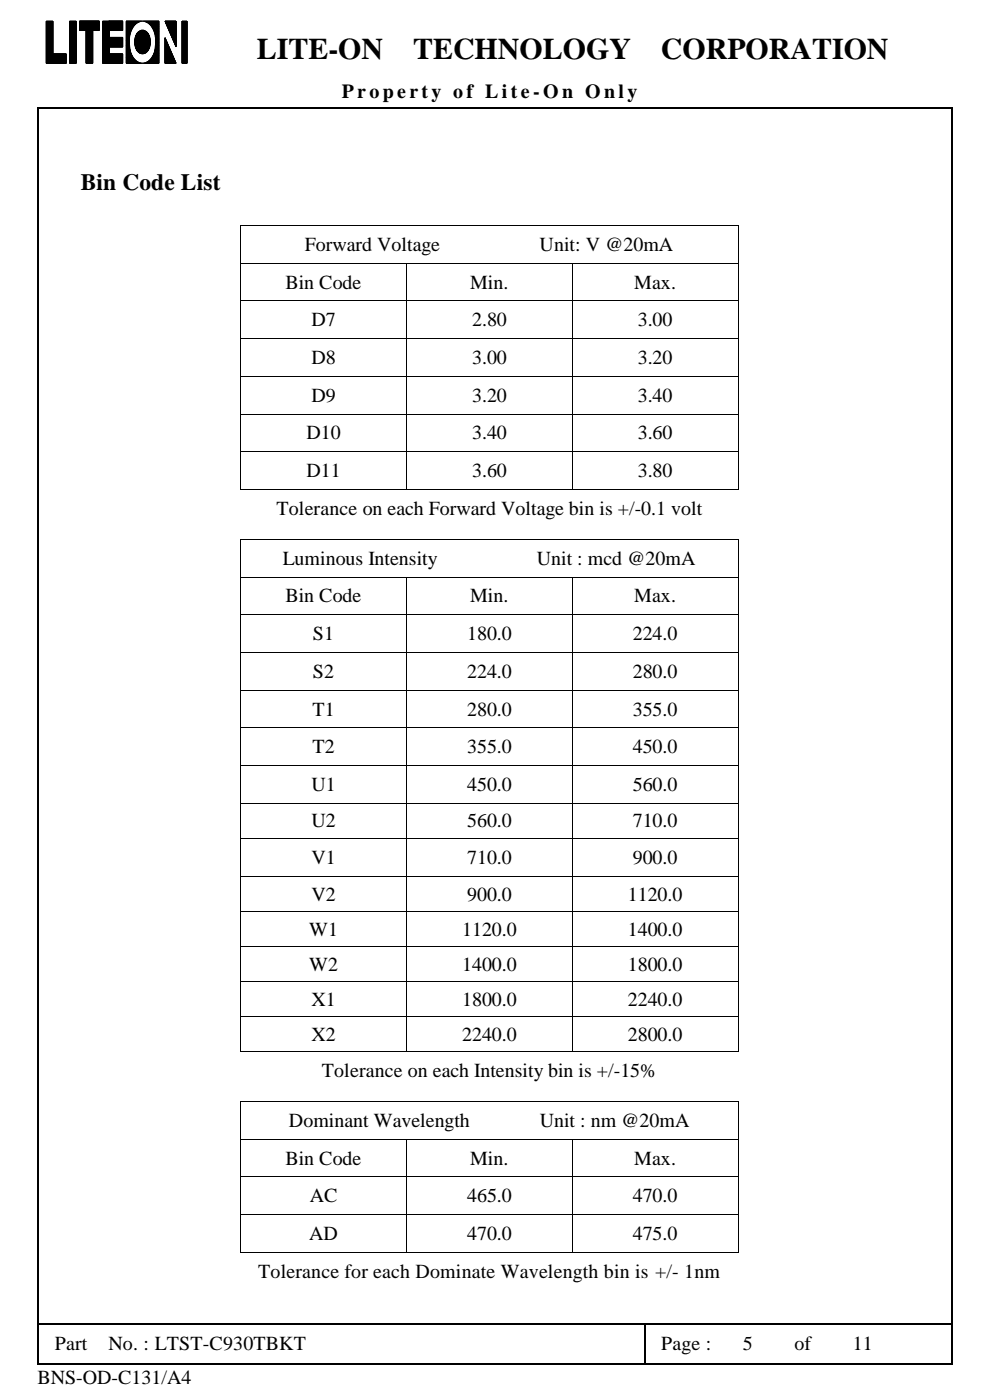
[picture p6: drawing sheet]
<svg xmlns="http://www.w3.org/2000/svg" width="210mm" height="297mm" viewBox="0 0 210 297" stroke-linecap="round" stroke-linejoin="round" font-family="sans-serif">
<path d="M9.4 4.1h30.8v10.2h-30.8z" fill-rule="evenodd" fill="#fff" stroke="#fff" stroke-width=".21"/>
<g fill="none" stroke="#000" stroke-width=".21">
<path d="M9.8 4.5v8.9M9.9 4.5v8.9M10 4.5v8.9M10.1 4.5v8.9M10.2 4.5v8.9M10.3 4.5v8.9M10.4 4.5v8.9M10.5 4.5v8.9M10.6 4.5v8.9M10.7 4.5v8.9M10.8 4.5v8.9M10.9 4.5v8.9"/>
<path d="M11 4.5v8.9M11.1 4.5v8.9M11.2 11.4h2.9v2h-4.3v-8.9h1.4v8.9M11.2 11.5h2.9M11.2 11.6h2.9M11.2 11.7h2.9M11.2 11.8h2.9M11.2 11.9h2.9M11.2 12h2.9M11.2 12.1h2.9M11.2 12.2h2.9M11.2 12.3h2.9"/>
<path d="M11.2 12.4h2.9M11.2 12.5h2.9M11.2 12.6h2.9M11.2 12.7h2.9M11.2 12.8h2.9M11.2 12.9h2.9M11.2 13h2.9M11.2 13.1h2.9M11.2 13.2h2.9M11.2 13.3h2.9M11.2 13.4h2.9M11.2 4.5v8.9"/>
<path d="M14.8 4.5h1.4v8.9h-1.4zM14.8 4.5v8.9M14.9 4.5v8.9M15 4.5v8.9M15.1 4.5v8.9M15.2 4.5v8.9M15.3 4.5v8.9M15.4 4.5v8.9M15.5 4.5v8.9M15.6 4.5v8.9M15.7 4.5v8.9M15.8 4.5v8.9"/>
<path d="M15.9 4.5v8.9M16 4.5v8.9M16.1 4.5v8.9M16.9 4.5h4.2v2h-4.2zM16.9 4.6h4.2M16.9 4.7h4.2M16.9 4.8h4.2M16.9 4.9h4.2M16.9 5h4.2M16.9 5.1h4.2M16.9 5.2h4.2M16.9 5.3h4.2"/>
<path d="M16.9 5.4h4.2M16.9 5.5h4.2M16.9 5.6h4.2M16.9 5.7h4.2M16.9 5.8h4.2M16.9 5.9h4.2M16.9 6h4.2M16.9 6.1h4.2M16.9 6.2h4.2M16.9 6.3h4.2M16.9 6.4h4.2M18.3 6.3v7.1h1.4v-7.1"/>
<path d="M18.3 6.3v7.1M18.4 6.3v7.1M18.5 6.3v7.1M18.6 6.3v7.1M18.7 6.3v7.1M18.8 6.3v7.1M18.9 6.3v7.1M19 6.3v7.1M19.1 6.3v7.1M19.2 6.3v7.1M19.3 6.3v7.1M19.4 6.3v7.1"/>
<path d="M19.5 6.3v7.1M19.6 6.3v7.1M21.8 4.5v8.9M21.9 4.5v8.9M22 4.5v8.9M22.1 4.5v8.9M22.2 4.5v8.9M22.3 4.5v8.9M22.4 4.5v8.9M22.5 4.5v8.9M22.6 4.5v8.9M22.7 4.5v8.9"/>
<path d="M22.8 4.5v8.9M22.9 4.5v8.9M23 4.5v8.9M23.1 6.5h2.9v-2h-4.2v8.9h4.2v-2h-2.9M23.1 11.5h2.9M23.1 11.6h2.9M23.1 11.7h2.9M23.1 11.8h2.9M23.1 11.9h2.9M23.1 12h2.9M23.1 12.1h2.9M23.1 12.2h2.9"/>
<path d="M23.1 12.3h2.9M23.1 12.4h2.9M23.1 12.5h2.9M23.1 12.6h2.9M23.1 12.7h2.9M23.1 12.8h2.9M23.1 12.9h2.9M23.1 13h2.9M23.1 13.1h2.9M23.1 13.2h2.9M23.1 13.3h2.9M23.1 13.4h2.9"/>
<path d="M23.1 4.6h2.9M23.1 4.7h2.9M23.1 4.8h2.9M23.1 4.9h2.9M23.1 5h2.9M23.1 5.1h2.9M23.1 5.2h2.9M23.1 5.3h2.9M23.1 5.4h2.9M23.1 5.5h2.9M23.1 5.6h2.9M23.1 5.7h2.9"/>
<path d="M23.1 5.8h2.9M23.1 5.9h2.9M23.1 6h2.9M23.1 6.1h2.9M23.1 6.2h2.9M23.1 6.3h2.9M23.1 6.4h2.9M23.1 4.5v8.9M23.1 8h2.9v2h-2.9M23.1 8h2.9M23.1 8.1h2.9M23.1 8.2h2.9"/>
<path d="M23.1 8.3h2.9M23.1 8.4h2.9M23.1 8.5h2.9M23.1 8.6h2.9M23.1 8.7h2.9M23.1 8.8h2.9M23.1 8.9h2.9M23.1 9h2.9M23.1 9.1h2.9M23.1 9.2h2.9M23.1 9.3h2.9M23.1 9.4h2.9"/>
<path d="M23.1 9.5h2.9M23.1 9.6h2.9M23.1 9.7h2.9M23.1 9.8h2.9M23.1 9.9h2.9M23.2 4.5v8.9M26.8 4.5h6.9v8.9h-6.9zM26.8 11.4h1.1h-1.1M26.8 11.5h1.1M26.8 11.6h1.1M26.8 11.7h1.2M26.8 11.8h1.2"/>
<path d="M26.8 11.8h1.3M26.8 11.9h1.3M26.8 12h1.3M26.8 12h1.4M26.8 12.1h1.4M26.8 12.1l1.4 .1M26.8 12.2h1.5M26.8 12.2l1.5 .1M26.8 12.3h1.5M26.8 12.3h1.6M26.8 12.4h1.6M26.8 12.5h1.7"/>
<path d="M26.8 12.6h1.7M26.8 12.6h1.8M26.8 12.7h1.8M26.8 12.7h1.9M26.8 12.8h2M26.8 12.8l2 .1M26.8 12.9h2.1M26.8 13h2.2M26.8 13l2.3 .1M26.8 13.1h2.3M26.8 13.1l2.5 .1M26.8 13.2h2.6"/>
<path d="M26.8 13.3h2.7M26.8 13.3h2.8M26.8 13.4h3M26.8 4.6h2.9M26.8 4.7h2.5M26.8 5h2.1M26.8 5.1h2M26.8 5.3h1.8M26.8 5.4h1.6M26.8 5.8h1.4M26.8 5.9h1.3M26.8 6h1.3"/>
<path d="M26.8 6.1h1.2M26.8 6.2h1.2M26.8 6.5h1.1M26.8 8h.7M26.8 8.1h.7M26.8 8.2h.7M26.8 8.3h.7v.2h-.7M26.8 8.4h.7M26.8 8.5h.7M26.8 8.6h.7M26.8 8.7h.7M26.8 8.8h.7"/>
<path d="M26.8 8.9h.7M26.8 8.9h.7l-.7 .1M26.8 9.1h.7h-.7M26.8 9.2h.7M26.8 9.2l.7 .1h-.7M26.8 9.3h.7M26.8 9.4h.7M26.8 9.5h.7M26.8 9.5l.7 .1h-.7M26.8 9.6h.7M26.8 9.7h.7v.2h-.7M26.8 9.7h.7"/>
<path d="M26.8 9.8h.7M26.8 9.9h.7M26.8 10h.7M26.8 10h.7v.2M26.8 10.1h.7M26.8 10.2h.8M26.8 10.3h.8M26.8 10.3h.8l-.8 .1M26.8 10.4l.8 .1M26.8 10.5h.8M26.8 10.6h.8M26.8 10.6l.8 .1h-.8"/>
<path d="M26.8 11h.9M26.8 10.8h.9M26.8 11.2h1h-1M26.8 11.3h1M26.8 11.1h1M26.8 11.1h.9M26.8 7.8h.7h-.7M26.8 7.7h.7M26.8 7.6h.7M26.8 7.4h.8l-.8 .1M26.8 7.3h.8M26.8 7.2h.8h-.8"/>
<path d="M26.8 6.5h1M26.8 6.6h1M26.8 6.7h1M26.8 10.7h.8M26.8 10.7l.8 .1M26.8 10.9h.9M26.8 7.1h.8M26.8 7h.9M26.8 6.9h.9M26.8 6.8h.9M27.5 8.6v.8M27.5 8.6v.2h-.7"/>
<path d="M27.5 8.1v.5M27.5 9.4v.8M27.5 8.1v.1h-.7M27.5 9.4h-.7M27.5 7.9l-.7 .1M27.5 8l-.7 .1M27.5 7.9h-.7M27.5 10.2l.2 .7M27.5 7.6l-.7 .1M27.5 7.6h.1M27.6 10.2h.1M27.6 7.5h-.8"/>
<path d="M27.6 7.4h-.8M27.6 7.3h.1M27.6 10.5h.1M27.7 10.9l.2 .7M27.7 7l-.2 1.1M27.7 6.9h-.9M27.7 6.8l-.9 .1M27.8 6.7h-1M27.8 6.6h-1M27.9 6.5h.1M27.9 6.4h-1.1M27.9 6.3l-1.1 .1"/>
<path d="M27.9 11.5v.1M27.9 11.6l.4 .6M27.9 6.3h-1.1M28 6.2l-1.2 .1M28 11.7h.1M28 6.1l-1.2 .1M28.1 6h-1.3M28.2 5.9h-1.4M28.2 5.8h-1.4M28.2 5.7h-1.4M28.3 12.2l.2 .4M28.3 5.7l-.6 1.3"/>
<path d="M28.3 5.7h-1.5M28.3 5.6h-1.5M28.4 5.5l-1.6 .1M28.4 5.5h-1.6M28.5 5.4h-1.7M28.5 12.6l.7 .5M28.5 5.3l-.2 .4M28.5 5.3l-1.7 .1M28.6 8.5h1.5M28.6 8.6h1.5M28.6 8.7h3.3M28.6 8.8h3.3"/>
<path d="M28.6 8.9h3.3M28.6 9h3.3M28.6 9.1l1.5 .1M28.6 9.2h1.5v2.2M28.6 9.3h1.5M28.6 9.3h.1M28.6 8.4h1.4M28.6 8.2h1.3M28.6 8.3v.4h3.3M28.6 9.5v-.4h3.3v.4M28.6 9.6h1.3v1.8l-.1-1.7M28.6 9.5l.1 .5"/>
<path d="M28.6 8.2h.1M28.6 9.5l.1 .3M28.6 8.3l1.4 .4M28.6 8.3l1.6 .4M28.6 8.1h1.2M28.6 8.1l1.2 .1M28.6 8.1h.1M28.7 5.2l-1.9 .1M28.7 8l1.1 .1M28.7 9.8h.1M28.7 8.1h-.1M28.7 9.8h1v1.5"/>
<path d="M28.7 9.9h.9M28.7 9.8v.1M28.7 10h.9M28.7 10l.2 .4M28.7 7.8v.1M28.7 7.8l.9 .1M28.7 7.8l1.5 .9M28.7 7.8l-.1 .5M28.7 5.2h-1.9M28.7 10l.1 .2 .7-.1M28.7 10.1h.8l.2 1.2M28.7 7.8h.9"/>
<path d="M28.7 7.7h.8M28.8 7.7h.7M28.8 10.2h.6v.9M28.8 10.2h.1M28.8 7.6l-.1 .2h.8M28.8 7.9h.1M28.8 10.2l.6 .1M28.8 10.2v.1M28.8 5.1h-2M28.8 10.3h.5M28.9 10.4h.1M28.9 10.4l.2 .3"/>
<path d="M28.9 7.4v.1M28.9 7.4h.4M28.9 7.9l.6 .4M28.9 7.4l1.3 1.3M28.9 7.4l-.2 .4M28.9 5l-2.1 .1M28.9 10.4h.4M28.9 10.4v.1M28.9 7.4h.1M28.9 10.5h.3v.4M28.9 10.5h.1M28.9 7.3v.1"/>
<path d="M28.9 10.5l.1 .1M28.9 7.5h.1M29 10.6h.2v.3M29 10.6h.1M29 7.5l.2 .3M29 10.3h-.1M29 10.6l.1 .2M29 7.2h.1M29 4.9l-2.2 .1M29 10.2v.1M29 7.1v.1M29 9.8l-.3 .2"/>
<path d="M29.1 10.7l.2 .3M29.1 7.1l1.1 1.6M29.1 7.1l-.2 .3M29.1 4.9h-2.3M29.1 9.8h-.1M29.1 7.6v.1M29.1 10.2h-.1M29.1 10.8h.1M29.1 7.1l.2 .4M29.1 7v.2M29.1 7.2l-.2 .1M29.1 7.7h.1"/>
<path d="M29.1 10.1h.1M29.2 7h-.1M29.2 4.8l1-.3 1.1 .3M29.2 4.8l-.7 .5M29.2 4.8h-2.4M29.2 7.7l.3 .3M29.2 6.9v.4h-.3M29.2 6.9h.1M29.2 10.9h.1M29.2 10l-.1 .2M29.3 9.7l-.2 .1M29.3 8.1v.1"/>
<path d="M29.3 7.8h.1M29.3 4.8h-2.5M29.3 11h.1M29.3 9.6v.1M29.3 10.4h.1M29.3 6.8v.6h-.4M29.3 10.4v.6M29.3 10l-.1 .1M29.3 6.8v.1M29.3 6.8v.7M29.3 11l.3 .2M29.3 6.8l.9 1.9"/>
<path d="M29.3 6.8h.1M29.3 6.8l-.2 .3M29.3 7.5h.1M29.3 10.4h-.4M29.3 7.5h-.5M29.3 8.2h.1M29.4 10.3h-.1M29.4 10.9l-.1 .1M29.4 6.9v.1M29.4 7.5l.3 .5M29.4 10.3h-.6M29.4 10.9h.1"/>
<path d="M29.4 10.3v.8M29.4 7.6v-.9v.9M29.4 7.6h-.6h.6M29.4 10.8v.1M29.4 7l.1 .2M29.4 7.6h.1M29.4 7v.1M29.4 9.8l-.1 .2M29.4 11.1h.1M29.4 10.8h.1M29.5 4.7h-2.7M29.5 7.1h.1"/>
<path d="M29.5 8.3h.1M29.5 8h.1M29.5 10.2h.1M29.5 10.7h.1M29.5 9.8h.1M29.5 10.1v1.1M29.5 7.2h.1M29.5 8.3l.6 .3M29.5 9.8l-.1 .1M29.5 6.7v1M29.5 7.2l.1 .3M29.5 8l.2 .2"/>
<path d="M29.5 10.6h.1M29.5 7.2v.1M29.5 9.7v.1M29.5 10.6l-.1 .3M29.5 8.1l.2 .1M29.6 9.7h-.1M29.6 7.3l.5 1.2M29.6 6.6l-.1 1.2M29.6 10.5h.1M29.6 4.6h-2.8M29.6 10h-.9M29.6 9.7h.1"/>
<path d="M29.6 6.6v1.3M29.6 10v1.2M29.6 11.2l.3 .2M29.6 6.6v.1M29.6 6.6l.6 2.1M29.6 6.6l-.3 .2M29.6 7.9h.1M29.6 10h.1M29.6 10.4h.1M29.6 9.9h.1M29.7 7.9l-1 .1M29.7 7.9h-1v.1"/>
<path d="M29.7 9.6l-.1 .1M29.7 6.6v1.3M29.7 9.9v1.4M29.7 10.3l-.1 .1M29.7 11.3h.1M29.7 6.6h-.1M29.7 9.9h-1M29.7 11v.1M29.7 6.6h.1M29.7 10.3h.1M29.7 10.9l-.1 .3M29.7 7.6h.1"/>
<path d="M29.7 9.6h.1M29.7 10.9h.1M29.7 8h.1M29.7 8h-1M29.7 8.2l.1 .1M29.7 9.8h.1M29.7 8l.4 .5M29.8 9.7l-1.1 .1M29.8 9.5l-.1 .1M29.8 6.5v1.6M29.8 9.8v1.5M29.8 8.3h.1"/>
<path d="M29.8 6.5h-.1M29.8 7.7v.1M29.8 9.5h.1M29.8 10l-.3 .6M29.8 6.5l-.1 1.5M29.8 6.5h.1M29.8 10l-.1 .2M29.8 6.5v1.7M29.8 10.5l-.1 .4M29.8 7.8v.1M29.8 8.1v.1M29.8 9.6l-1.2 .1"/>
<path d="M29.8 9.7h-1.2M29.8 10h.1M29.8 10.5h.1M29.8 8.3l.1 .1M29.8 9.3l-.5 .3M29.8 7.9l.1 .1M29.9 6.5v1.8h-1.3M29.9 8.4h.1M29.9 6.5h-.1M29.9 9.3h-.1M29.9 9.4h.1M29.9 10.3v.1"/>
<path d="M29.9 7.6h.1M29.9 9.5l-1.3 .1M29.9 11.4h.3M29.9 6.4l.3 2.3M29.9 6.4l-.3 .2M29.9 6.4h.6M29.9 6.4l.1 1.9h-1.4v.9h1.5M29.9 9.8v.1M29.9 6.6l.3 1.9-.6-1.8M29.9 9.7l-.1 .3M29.9 8.1h.1M29.9 8.4l.1 .1"/>
<path d="M30 6.4v2h-1.4M30 9.1l-1.3 .4M30 9.5h-.1M30 9.4l-1.4 .1M30 8.5h.1M30 9.4v2M30 8.5l.1 .1M30 6.4v2.1M30 9.6h.1M30 8.2v.1M30 9.3l-1.4 .1M30 9.3h-1.4v.2h1.3"/>
<path d="M30 9.2l-.2 .3M30 9.3v2.1M30 9.5h.1M30 8.3h.1M30.1 9.2l-.2 .1M30.1 9.5l-.2 .2M30.1 6.4v2.1M30.1 9.4v.1M30.1 8.4h.1M30.1 6.4h.1M30.1 8.5h.1M30.1 9.2h.1"/>
<path d="M30.1 9.2v.1M30.1 9.3v2.1M30.1 9.6h.1M30.1 8.6h.1M30.1 6.4v2.2M30.1 8.3v.1M30.1 9.1h-.1M30.1 9.3v.1M30.1 8.7h.1M30.1 9.3h.1M30.2 6.4l-.1 2.2M30.2 9.2v2.2"/>
<path d="M30.2 9.3l-.4 1.2M30.2 9.3h.1M30.2 9.5l-.3 1.9M30.2 9.2v.1M30.2 8.6v.1M30.2 6.4v5M30.2 9.1l-1.5 .9M30.2 9.1l-1.6 .4M30.2 9.1l-1.1 1.6M30.2 9.1l-1.3 1.3M30.2 9.1l-.9 1.9M30.2 9.1l-.6 2.1"/>
<path d="M30.2 9.1l-.3 2.3M30.2 9.1l.4 2.3M30.2 9.1l.1 .1M30.2 9.1l.7 2.1M30.2 9.1l1 1.9M30.2 9.1l1.2 1.6M30.2 9.1l1.4 1.3M30.2 9.1l1.6 .9M30.2 9.1l1.7 .4M30.2 9.1h.1M30.2 6.4h.1M30.2 6.4h.4"/>
<path d="M30.2 6.4h-.3M30.3 6.4v2.2M30.3 9.7v-.4l.5 1.6M30.3 9.3v2.1M30.3 9.3h.1M30.3 8.5h1.6M30.3 8.6h1.6M30.3 9.9l.3 1.5M30.3 9.3l.1 .1M30.4 6.4l-.1 2.2M30.4 9.3h1.5M30.4 6.4v2.1"/>
<path d="M30.4 9.3v2.1M30.4 6.4h.1M30.4 8.5h1.5M30.4 8.4l-.1 .1M30.4 9.4v.1M30.4 9.2l1 .6M30.4 9.5l.1 .2M30.4 9.2l.1 .1M30.4 9.1l1.5 .4M30.4 8.3h.1M30.5 8.4h1.4M30.5 6.4l-.1 2h1.5"/>
<path d="M30.5 9.6h.1M30.5 8.2l-.1 .1M30.5 8.3h1.4M30.5 9.3h.1M30.5 8.5h.1M30.5 9.5h1.4M30.5 8.1v.1M30.5 6.4v2M30.5 9.3l.1 .1M30.5 6.6l-.2 1.7M30.5 6.4v1.9M30.5 9.5v1.9"/>
<path d="M30.5 9.7l.1 .1M30.6 8l-.1 .1M30.6 11.4h-.4M30.6 9.8v.1M30.6 9.4l.1 .2M30.6 8.3h-.1M30.6 6.4l-.4 2.3M30.6 6.4l.3 .2M30.6 9.8l.1 .2M30.6 9.4l.1 .1M30.6 6.5v1.7h1.2M30.6 9.6h1.2"/>
<path d="M30.6 8l-.2 .5M30.6 10.3v.1M30.6 9.6v1.8M30.6 9.6h.1M30.6 8.6h-.1M30.6 6.5h.1M30.6 13.4h3.1M30.6 6.5v1.6M30.6 8.2h1.2M30.6 10.4v.1M30.6 11.3v.1M30.6 9.9v.1"/>
<path d="M30.6 7.9v.1M30.7 9.7h1.1M30.7 7.8l-.1 .1M30.7 11.3l-.1 .1M30.7 10v.1M30.7 6.5v1.5M30.7 9.7h.1M30.7 8.3l-.1 .1M30.7 8.1h1.1v.1M30.7 8.1h1.1M30.7 9.7l.1 .2h1M30.7 11.3h.1"/>
<path d="M30.7 6.5v1.6M30.7 9.7v1.6M30.7 8.4v.1M30.7 7.8h.1M30.7 6.5h.1M30.7 8.3l-.3 .3M30.7 7.7l-.1 .3M30.7 10.1l.1 .1M30.7 10.1l.1 .2M30.7 9.6h.1M30.7 8.2v.1M30.8 4.6h2.9"/>
<path d="M30.8 7h-.1M30.8 10.9h.1M30.8 9.6h.1M30.8 8.2h-.1M30.8 6.6h.1M30.8 10.9v.2M30.8 9.4h.1M30.8 7.6h.1M30.8 7.9l1 .1M30.8 9.9l-.1 1.4M30.8 6.6v1.3M30.8 7.9h1"/>
<path d="M30.8 11.3h.1M30.8 10.3l.1 .3M30.8 9.6v.1M30.8 7.5h.1M30.8 13.3h2.9M30.8 8.1v.1M30.8 10.4h.1M30.8 9.7h.1M30.9 4.6h2.8M30.9 10l.9-.1v-.1h-1.1v1.5M30.9 10h.9M30.9 6.7l-.6 1.7"/>
<path d="M30.9 11.2h.1M30.9 10v1.2M30.9 7.4l-.1 .1M30.9 11.2l-.3 .2M30.9 6.6v1.3l.9-.1M30.9 10.4v.1M30.9 9.7h.1M30.9 8.1l-.1 .1M30.9 6.6l.3 .2M30.9 6.6l-.7 2.1M30.9 10h.8M30.9 8.1h.1"/>
<path d="M30.9 9.7l.3 .3M30.9 7.8h.9M30.9 7.4h.1M30.9 10.5v.1M30.9 6.6v1.2M30.9 6.6h.1M30.9 10.1h.8v.1M30.9 9.7v.1M30.9 7.8h.8M30.9 8v.1M30.9 7.2v.1M30.9 10.6l.1 .2"/>
<path d="M30.9 6.6l.2 .1M31 10.1h.7M31 10.1v1.1M31 8.3l-.6 .3M31 6.7v1h.7M31 10.7h.1M31 8l-.1 .1M31 13.3h2.7M31 8h.1M31 10.2l-.1-.2v1.2M31 9.8h.1M31 8.3h.1"/>
<path d="M31 7.7h.7v.1M31 7.1v.1M31 4.7h2.7M31 10.7l.1 .1M31 11.1l-.1 .1M31 6.7v.9M31 11.1h.1M31 7.6h.7M31 7.1h.1M31 9.9h.1M31 7.6h.1M31.1 13.2h2.6"/>
<path d="M31.1 10.3v.8v-.8h.5M31.1 10.8v.1M31.1 10.9h.1M31.1 6.7v.9h.5M31.1 9.6h.1M31.1 6.7v.1M31.1 6.9l-.4 .8M31.1 6.8v.7M31.1 7.5h.5M31.1 4.7h2.6M31.1 11h.1M31.1 6.8v.1"/>
<path d="M31.2 10.4h.4M31.2 11l-.3 .2M31.2 7.9h-.1M31.2 6.8l.2 .3M31.2 6.8l-1 1.9M31.2 10.4v.6v-.5h.3M31.2 6.8v.6M31.2 8.2l-.2 .1M31.2 13.2h2.5M31.2 4.8h2.5M31.2 6.8v.5h.3M31.2 10l.3 .3"/>
<path d="M31.2 8.1v.1M31.2 7.8l-.2 .2M31.3 10.1h.1M31.3 7.3h.2M31.3 6.9v.1M31.3 10.6h.2l-.1 .1M31.3 10.6v.3M31.3 10.9h.1M31.3 4.8l.6 .5M31.3 4.8h2.4M31.3 10.6h.2M31.3 7v.3l.2-.1"/>
<path d="M31.3 9.7h.1M31.3 7h.1M31.3 13.1h2.4M31.3 10.8h.1M31.3 7v.2M31.3 7.2h.2M31.3 10.1l.1 .1M31.4 7.1l-.1 .1M31.4 10.8h-.1M31.4 13.1h2.3M31.4 4.9h2.3M31.4 9.8h.1"/>
<path d="M31.4 7.1l-1.2 1.6M31.4 10.7l-.2 .3M31.4 10.2l.1 .1M31.4 7.1l.2 .3M31.4 9.8l.3 .1M31.4 10.7l-.1 .1M31.4 7.2h.1M31.5 13h2.2M31.5 7.6h-.1M31.5 4.9h2.2M31.5 7.3h.1M31.5 7.5l-.3 .3"/>
<path d="M31.5 7.5h.1M31.5 10.3l.1 .1M31.5 7.3l-.3 .1M31.5 12.9h2.2M31.5 5h2.2M31.6 7.5h-.1M31.6 12.9h2.1M31.6 5h2.1M31.6 7.5h.1M31.6 10.4l-.1 .1M31.6 7.9l-.4 .2M31.6 10.4l-.2 .3"/>
<path d="M31.6 7.4l.2 .4M31.6 7.4l-1.4 1.3M31.6 7.4l-.5 .1M31.6 7.9h.1M31.6 5.1h2.1M31.6 7.6h.1M31.7 10.2h-.7l.3 .4M31.7 10.2l-.6 .1M31.7 10.2h-.7v.9M31.7 12.8h2M31.7 5.1h2M31.7 10h.1"/>
<path d="M31.7 7.9h-.1M31.8 5.2h1.9M31.8 8.3l-1.1 .3M31.8 12.7h1.9M31.8 10l-.2 .4M31.8 7.8l-1.6 .9M31.8 7.8l.1 .5M31.8 7.9h.1M31.8 8h-1.1M31.8 8h.1M31.8 9.8h.1M31.8 9.6h-1.2v1.7"/>
<path d="M31.8 9.7h.1M31.8 9.6h.1M31.9 12.6h1.8M31.9 8.3h-1.4M31.9 9.4h-1.5l.2 .2 1.3-.1M31.9 9.4h-1.4v2h-.6v-1.9M31.9 9.5l-.1 .5M31.9 8.3v1M31.9 9.3v.2M31.9 8.3v.4M31.9 8.3l-1.7 .4M31.9 8.7h-1.6"/>
<path d="M31.9 9.1h-1.5M31.9 9.2h-1.5l-.1 2.2M31.9 9.2l-1.5 .1M31.9 9.3h.1M31.9 8.7h.1M31.9 5.3h1.8M31.9 12.6a2.01 2.01 0 0 1-2.7 .5M31.9 5.3l.3 .4M32 12.5h1.7M32 5.4h1.7M32 12.4h1.7M32 5.5h1.7"/>
<path d="M32.1 5.5h1.6M32.1 12.3h1.6M32.1 5.6h1.6M32.2 12.3h1.5M32.2 5.7h1.5M32.2 12.2l-.3 .4M32.2 5.7l.3 .6M32.2 12.2h1.5M32.2 5.8h1.5M32.3 12.1h1.4M32.3 5.8h1.4M32.3 12h1.4"/>
<path d="M32.3 5.9h1.4M32.3 6h1.4M32.4 11.9h1.3M32.4 6h1.3M32.4 11.8h1.3M32.4 6.1h1.3M32.5 11.8h1.2M32.5 6.1h1.2M32.5 11.7h1.2M32.5 6.2h1.2M32.5 11.6h1.2M32.5 6.3h1.2"/>
<path d="M32.5 11.6l-.3 .6M32.5 6.3l.3 .7M32.6 11.5h1.1M32.6 6.4h1.1M32.6 11.4h1.1M32.6 6.5h1.1M32.7 6.6h1M32.7 6.7h1M32.7 11.2h1M32.7 11.1h1M32.7 6.8h1M32.8 11h.9"/>
<path d="M32.8 6.9h.9M32.8 6.9h.1M32.8 10.9h.9M32.8 10.9l-.3 .7M32.8 7l.1 .6M32.8 10.8h.9M32.8 7.1v.1h.9M32.8 7.1h.9M32.8 10.7h.9M32.9 10.6h.8M32.9 7.3h.8M32.9 10.4h.8"/>
<path d="M32.9 7.4h.8M32.9 7.4h.1M32.9 7.5h.8M32.9 7.5h.1M32.9 10.2l-.1 .7M32.9 7.6l.1 .5M32.9 10.2h.8M32.9 10.2h.1M32.9 7.7h.8M32.9 7.6h.8M32.9 9.9h.8M32.9 10h.8"/>
<path d="M33 9.6h.7M33 7.8h.7M33 9.4l-.1 .8M33 8.1v.5M33 8h.7M33 8.1h.7M33 9.4h.7M33 9.5h.7M33 9.4v.2h.7M33 8.2h.7M33 8.3h.7M33 8.4h.7"/>
<path d="M33 9.1h.7M33 9.2h.7M33 9.3h.7M33 8.6v.8M33 8.5h.7M33 8.6h.7M33 8.8h.7M33 8.9h.7M33.7 11.6h-1.2M33.7 8.2h-.7v.2h.7M33.7 8.5h-.7v.2h.7M33.7 8.8l-.7 .1 .7-.1"/>
<path d="M33.7 9h-.7h.7M33.7 9.1h-.7v.2h.7M33.7 9.7l-.7 .1 .7-.1M33.7 9.8h-.8l.8 .1M33.7 10l-.8 .1h.8M33.7 10.3h-.8h.8M33.7 10.4l-.8 .1h.8M33.7 10.6h-.9l.9 .1M33.7 10.7l-.9 .1h.9M33.7 11.3h-1h1M33.7 7.9h-.7v.2M33.7 7.6h-.8v.2h.8"/>
<path d="M33.7 6.5h-1.1l1.1 .1M33.7 6.7h-1v.2l1-.1M33.7 7h-.9h.9M35 8l2.3 5.4h-2.3zM35 4.5h2.3v5.4M35 4.5l2.3 5.4M35 4.5h.1M35 8l.1 .2M35 4.5l.1 .3v-.3M35 8.1v5.3M35 4.6h.1M35.1 4.5l.1 .4"/>
<path d="M35.1 8.3v5.1M35.1 4.8l.1 .1M35.2 8.4l-.1-.2v5.2M35.2 4.9v.1M35.2 13.4v-4.9l.1 4.9M35.2 4.5v.5M35.3 4.5v.7M35.3 5.1v.1M35.3 8.6v.1M35.3 4.5v.8M35.3 8.7v4.7M35.3 5.2v.1"/>
<path d="M35.3 8.8l.1 4.6M35.4 4.5v.9M35.4 5.3h.1M35.4 8.9l.1 4.5M35.4 4.5v1M35.4 8.9v4.5M35.5 4.5v1.1M35.5 5.5v.1M35.5 9.1h.1M35.5 5.6v.1M35.5 13.4v-4.2l.1 4.2M35.5 4.5v1.2"/>
<path d="M35.6 4.5v1.4M35.6 5.8v.1M35.6 9.4h.1M35.6 4.5l.1 1.5M35.6 6h.1M35.7 4.5v1.6M35.7 9.6v3.8M35.7 6v.2M35.7 9.7l-.1-.2v3.9M35.7 4.5v1.7M35.8 4.5v1.9M35.8 9.8v3.6"/>
<path d="M35.8 6.3v.1M35.8 9.9l-.1-.2v3.7M35.8 4.5l.1 2M35.8 10v3.4M35.8 10h.1M35.9 6.5h.1M35.9 10v3.4M35.9 4.5l.1 2.2-.1-2.2M35.9 6.5v.1M35.9 10.1v.1M36 10.2l-.1 3.2M36 10.3v3.1"/>
<path d="M36 4.5v2.4M36 6.8h.1M36 10.4l.1 3M36 4.5l.1 2.4M36 10.4v3M36.1 4.5l.1 2.8M36.1 7v.1M36.1 10.6h.1M36.2 4.5v2.7M36.2 10.7v2.7M36.2 4.5l.1 2.9M36.2 10.8v.1"/>
<path d="M36.3 4.5v2.9M36.3 4.5l.1 3.1M36.3 11v2.4M36.3 7.5v.1M36.3 11.1v-.2v2.5M36.4 4.5v3.2M36.4 11.2v2.2M36.4 11.2h.1M36.4 11.2v.1M36.4 4.5l.1 3.5v-3.5M36.4 11.3v2.1M36.4 7.8h.1"/>
<path d="M36.4 11.3l.1 .1M36.5 13.4v-2v2M36.5 4.5l.1 3.6M36.5 8h.1M36.5 11.6l.1 .1M36.6 8.1h.1M36.6 4.5v3.7M36.6 11.6v1.8M36.6 11.7v1.7M36.6 4.5l.1 3.9M36.6 8.2v.1M36.6 11.8l.1 .2"/>
<path d="M36.7 4.5v3.9M36.7 11.9v1.5M36.7 8.4h.1M36.7 4.5l.1 4.2v-4.2M36.7 12v1.4M36.7 8.5h.1M36.8 12.1h.1M36.8 13.4v-1.3v1.3M36.8 4.5l.1 4.4M36.8 8.7l.1 .1M36.9 12.3h.1M36.9 4.5v4.4"/>
<path d="M36.9 4.5l.1 4.7v-4.7M36.9 12.5v.9M36.9 9h.1M37 12.6l-.1-.2v1M37 12.7v.7M37 12.7l.1 .1M37 4.5l.1 4.8M37 12.8v.6M37 9.2l.1 .1M37.1 4.5v5M37.1 12.9v.5M37.1 12.9h.1"/>
<path d="M37.1 9.4l.1 .1M37.1 13l.1 .4M37.2 4.5v5.1M37.2 13v.2M37.2 4.5v5.2M37.2 13.1v.3M37.2 13.2l.1 .2M37.3 4.5v5.4M37.3 9.7v.1M37.3 13.3h.1M37.3 13.4h.1M37.3 9.9h.1"/>
<path d="M38.6 4.5h1.1v8.9h-1.1zM38.7 4.5v8.9M38.8 4.5v8.9M38.9 4.5v8.9M39 4.5v8.9M39.1 4.5v8.9M39.2 4.5v8.9M39.3 4.5v8.9M39.4 4.5v8.9M39.5 4.5v8.9M39.6 4.5v8.9"/>
</g>
<g fill="#000">
<path d="M8 22.8h.3v.3h-.3z" fill-rule="evenodd"/>
<path d="M8 22.8h.3v.3h-.3z" fill-rule="evenodd"/>
<path d="M201.8 22.8h.3v.3h-.3z" fill-rule="evenodd"/>
<path d="M201.8 22.8h.3v.3h-.3z" fill-rule="evenodd"/>
<path d="M8 280.9h.3v.2h-.3z" fill-rule="evenodd"/>
<path d="M8 289.3h.3v.3h-.3z" fill-rule="evenodd"/>
<path d="M8 289.3h.3v.3h-.3z" fill-rule="evenodd"/>
<path d="M136.6 280.9h.3v.2h-.3z" fill-rule="evenodd"/>
<path d="M136.6 289.3h.3v.3h-.3z" fill-rule="evenodd"/>
<path d="M201.8 280.9h.3v.2h-.3z" fill-rule="evenodd"/>
<path d="M201.8 289.3h.3v.3h-.3z" fill-rule="evenodd"/>
<path d="M201.8 289.3h.3v.3h-.3z" fill-rule="evenodd"/>
</g>
<path d="M8.1 23.1v257.8M8.3 22.9h193.5M202 23.1v257.8M8.1 281.1v8.2M8.3 281h128.3M8.3 289.5h128.3M136.8 281.1v8.2M136.9 281h64.9M136.9 289.5h64.9M202 281.1v8.2" fill="none" stroke="#000" stroke-width=".25"/>
<path d="M35.5 46.5h140.7v232.2h-140.7z" fill-rule="evenodd" fill="#fff"/>
<g fill="#000">
<path d="M51 47.8h.1v.1h-.1z" fill-rule="evenodd"/>
<path d="M51 47.8h.1v.1h-.1z" fill-rule="evenodd"/>
<path d="M51 55.8h.1v.1h-.1z" fill-rule="evenodd"/>
<path d="M86.2 55.8h.1v.1h-.1z" fill-rule="evenodd"/>
<path d="M121.3 55.8h.2v.1h-.2z" fill-rule="evenodd"/>
<path d="M156.5 47.8h.2v.1h-.2z" fill-rule="evenodd"/>
<path d="M156.5 47.8h.2v.1h-.2z" fill-rule="evenodd"/>
<path d="M156.5 55.8h.2v.1h-.2z" fill-rule="evenodd"/>
<path d="M51 63.8h.1v.1h-.1z" fill-rule="evenodd"/>
<path d="M51 71.8h.1v.1h-.1z" fill-rule="evenodd"/>
<path d="M51 79.8h.1v.1h-.1z" fill-rule="evenodd"/>
<path d="M86.2 63.8h.1v.1h-.1z" fill-rule="evenodd"/>
<path d="M86.2 71.8h.1v.1h-.1z" fill-rule="evenodd"/>
<path d="M86.2 79.8h.1v.1h-.1z" fill-rule="evenodd"/>
<path d="M121.3 63.8h.2v.1h-.2z" fill-rule="evenodd"/>
<path d="M121.3 71.8h.2v.1h-.2z" fill-rule="evenodd"/>
<path d="M121.3 79.8h.2v.1h-.2z" fill-rule="evenodd"/>
<path d="M156.5 63.8h.2v.1h-.2z" fill-rule="evenodd"/>
<path d="M156.5 71.8h.2v.1h-.2z" fill-rule="evenodd"/>
<path d="M156.5 79.8h.2v.1h-.2z" fill-rule="evenodd"/>
<path d="M51 87.8h.1v.1h-.1z" fill-rule="evenodd"/>
<path d="M51 95.8h.1v.1h-.1z" fill-rule="evenodd"/>
<path d="M86.2 87.8h.1v.1h-.1z" fill-rule="evenodd"/>
<path d="M86.2 95.8h.1v.1h-.1z" fill-rule="evenodd"/>
<path d="M121.3 87.8h.2v.1h-.2z" fill-rule="evenodd"/>
<path d="M121.3 95.8h.2v.1h-.2z" fill-rule="evenodd"/>
<path d="M156.5 87.8h.2v.1h-.2z" fill-rule="evenodd"/>
<path d="M156.5 95.8h.2v.1h-.2z" fill-rule="evenodd"/>
<path d="M51 103.8h.1v.1h-.1z" fill-rule="evenodd"/>
<path d="M51 103.8h.1v.1h-.1z" fill-rule="evenodd"/>
<path d="M51 114.4h.1v.1h-.1z" fill-rule="evenodd"/>
<path d="M51 114.4h.1v.1h-.1z" fill-rule="evenodd"/>
<path d="M51.1 103.8h.2v.1h-.2z" fill-rule="evenodd"/>
<path d="M51.1 114.4h.2v.1h-.2z" fill-rule="evenodd"/>
<path d="M86.2 103.8h.1v.1h-.1z" fill-rule="evenodd"/>
<path d="M121.3 103.8h.2v.1h-.2z" fill-rule="evenodd"/>
<path d="M156.5 103.8h.2v.1h-.2z" fill-rule="evenodd"/>
<path d="M156.5 114.4h.2v.1h-.2z" fill-rule="evenodd"/>
<path d="M51 122.4h.1v.1h-.1z" fill-rule="evenodd"/>
<path d="M51 130.4h.1v.1h-.1z" fill-rule="evenodd"/>
<path d="M51 138.4h.1v.1h-.1z" fill-rule="evenodd"/>
<path d="M86.2 122.4h.1v.1h-.1z" fill-rule="evenodd"/>
<path d="M86.2 130.4h.1v.1h-.1z" fill-rule="evenodd"/>
<path d="M86.2 138.4h.1v.1h-.1z" fill-rule="evenodd"/>
<path d="M121.3 122.4h.2v.1h-.2z" fill-rule="evenodd"/>
<path d="M121.3 130.4h.2v.1h-.2z" fill-rule="evenodd"/>
<path d="M121.3 138.4h.2v.1h-.2z" fill-rule="evenodd"/>
<path d="M156.5 122.4h.2v.1h-.2z" fill-rule="evenodd"/>
<path d="M156.5 130.4h.2v.1h-.2z" fill-rule="evenodd"/>
<path d="M156.5 138.4h.2v.1h-.2z" fill-rule="evenodd"/>
<path d="M51 146.4h.1v.1h-.1z" fill-rule="evenodd"/>
<path d="M51 154.4h.1v.1h-.1z" fill-rule="evenodd"/>
<path d="M86.2 146.4h.1v.1h-.1z" fill-rule="evenodd"/>
<path d="M86.2 154.4h.1v.1h-.1z" fill-rule="evenodd"/>
<path d="M121.3 146.4h.2v.1h-.2z" fill-rule="evenodd"/>
<path d="M121.3 154.4h.2v.1h-.2z" fill-rule="evenodd"/>
<path d="M156.5 146.4h.2v.1h-.2z" fill-rule="evenodd"/>
<path d="M156.5 154.4h.2v.1h-.2z" fill-rule="evenodd"/>
<path d="M51 162.4h.1v.1h-.1z" fill-rule="evenodd"/>
<path d="M51 170.4h.1v.1h-.1z" fill-rule="evenodd"/>
<path d="M51 177.8h.1v.2h-.1z" fill-rule="evenodd"/>
<path d="M86.2 162.4h.1v.1h-.1z" fill-rule="evenodd"/>
<path d="M86.2 170.4h.1v.1h-.1z" fill-rule="evenodd"/>
<path d="M86.2 177.8h.1v.2h-.1z" fill-rule="evenodd"/>
<path d="M121.3 162.4h.2v.1h-.2z" fill-rule="evenodd"/>
<path d="M121.3 170.4h.2v.1h-.2z" fill-rule="evenodd"/>
<path d="M121.3 177.8h.2v.2h-.2z" fill-rule="evenodd"/>
<path d="M156.5 162.4h.2v.1h-.2z" fill-rule="evenodd"/>
<path d="M156.5 170.4h.2v.1h-.2z" fill-rule="evenodd"/>
<path d="M156.5 177.8h.2v.2h-.2z" fill-rule="evenodd"/>
<path d="M51 186h.1v.2h-.1z" fill-rule="evenodd"/>
<path d="M51 193.4h.1v.2h-.1z" fill-rule="evenodd"/>
<path d="M86.2 186h.1v.2h-.1z" fill-rule="evenodd"/>
<path d="M86.2 193.4h.1v.2h-.1z" fill-rule="evenodd"/>
<path d="M121.3 186h.2v.2h-.2z" fill-rule="evenodd"/>
<path d="M121.3 193.4h.2v.2h-.2z" fill-rule="evenodd"/>
<path d="M156.5 186h.2v.2h-.2z" fill-rule="evenodd"/>
<path d="M156.5 193.4h.2v.2h-.2z" fill-rule="evenodd"/>
<path d="M51 200.8h.1v.2h-.1z" fill-rule="evenodd"/>
<path d="M51 208.2h.1v.2h-.1z" fill-rule="evenodd"/>
<path d="M51 215.6h.1v.2h-.1z" fill-rule="evenodd"/>
<path d="M86.2 200.8h.1v.2h-.1z" fill-rule="evenodd"/>
<path d="M86.2 208.2h.1v.2h-.1z" fill-rule="evenodd"/>
<path d="M86.2 215.6h.1v.2h-.1z" fill-rule="evenodd"/>
<path d="M121.3 200.8h.2v.2h-.2z" fill-rule="evenodd"/>
<path d="M121.3 208.2h.2v.2h-.2z" fill-rule="evenodd"/>
<path d="M121.3 215.6h.2v.2h-.2z" fill-rule="evenodd"/>
<path d="M156.5 200.8h.2v.2h-.2z" fill-rule="evenodd"/>
<path d="M156.5 208.2h.2v.2h-.2z" fill-rule="evenodd"/>
<path d="M156.5 215.6h.2v.2h-.2z" fill-rule="evenodd"/>
<path d="M51 223h.1v.2h-.1z" fill-rule="evenodd"/>
<path d="M51 223h.1v.2h-.1z" fill-rule="evenodd"/>
<path d="M51 233.6h.1v.2h-.1z" fill-rule="evenodd"/>
<path d="M51 233.6h.1v.2h-.1z" fill-rule="evenodd"/>
<path d="M51.1 223h.2v.2h-.2z" fill-rule="evenodd"/>
<path d="M51.1 233.6h.2v.2h-.2z" fill-rule="evenodd"/>
<path d="M86.2 223h.1v.2h-.1z" fill-rule="evenodd"/>
<path d="M121.3 223h.2v.2h-.2z" fill-rule="evenodd"/>
<path d="M156.5 223h.2v.2h-.2z" fill-rule="evenodd"/>
<path d="M156.5 233.6h.2v.2h-.2z" fill-rule="evenodd"/>
<path d="M156.5 233.6h.2v.2h-.2z" fill-rule="evenodd"/>
<path d="M51 241.6h.1v.2h-.1z" fill-rule="evenodd"/>
<path d="M51 249.6h.1v.2h-.1z" fill-rule="evenodd"/>
<path d="M51 257.6h.1v.2h-.1z" fill-rule="evenodd"/>
<path d="M86.2 241.6h.1v.2h-.1z" fill-rule="evenodd"/>
<path d="M86.2 249.6h.1v.2h-.1z" fill-rule="evenodd"/>
<path d="M86.2 257.6h.1v.2h-.1z" fill-rule="evenodd"/>
<path d="M121.3 241.6h.2v.2h-.2z" fill-rule="evenodd"/>
<path d="M121.3 249.6h.2v.2h-.2z" fill-rule="evenodd"/>
<path d="M121.3 257.6h.2v.2h-.2z" fill-rule="evenodd"/>
<path d="M156.5 241.6h.2v.2h-.2z" fill-rule="evenodd"/>
<path d="M156.5 249.6h.2v.2h-.2z" fill-rule="evenodd"/>
<path d="M156.5 257.6h.2v.2h-.2z" fill-rule="evenodd"/>
<path d="M51 265.6h.1v.2h-.1z" fill-rule="evenodd"/>
<path d="M51 265.6h.1v.2h-.1z" fill-rule="evenodd"/>
<path d="M51.1 265.6h.2v.2h-.2z" fill-rule="evenodd"/>
<path d="M86.2 265.6h.1v.2h-.1z" fill-rule="evenodd"/>
<path d="M121.3 265.6h.2v.2h-.2z" fill-rule="evenodd"/>
<path d="M156.5 265.6h.2v.2h-.2z" fill-rule="evenodd"/>
</g>
<g fill="none" stroke="#000" stroke-width=".21">
<path d="M51.1 47.9v7.9M51.1 55.9v7.9M51.1 47.8h105.4M51.1 55.8h35.1M86.3 55.9v7.9M86.3 55.8h35M121.4 55.9v7.9M121.5 55.8h35M156.6 47.9v7.9M156.6 55.9v7.9M51.1 63.9v7.9M51.1 71.9v7.9"/>
<path d="M51.1 79.9v7.9M51.1 63.8h35.1M51.1 71.8h35.1M51.1 79.8h35.1M86.3 63.9v7.9M86.3 71.9v7.9M86.3 79.9v7.9M86.3 63.8h35M86.3 71.8h35M86.3 79.8h35M121.4 63.9v7.9M121.4 71.9v7.9"/>
<path d="M121.4 79.9v7.9M121.5 63.8h35M121.5 71.8h35M121.5 79.8h35M156.6 63.9v7.9M156.6 71.9v7.9M156.6 79.9v7.9M51.1 87.9v7.9M51.1 95.9v7.9M51.1 87.8h35.1M51.1 95.9h35.1M86.3 87.9v7.9"/>
<path d="M86.3 95.9v7.9M86.3 87.8h35M86.3 95.9h35M121.4 87.9v7.9M121.4 95.9v7.9M121.5 87.8h35M121.5 95.9h35M156.6 87.9v7.9M156.6 95.9v7.9M51.1 114.5v7.9M51.3 103.9h34.9M51.3 114.4h105.2"/>
<path d="M86.3 103.9h35M121.5 103.9h35M156.6 114.5v7.9M51.1 122.5v7.9M51.1 130.5v7.9M51.1 138.5v7.9M51.1 122.4h35.1M51.1 130.4h35.1M51.1 138.4h35.1M86.3 122.5v7.9M86.3 130.5v7.9M86.3 138.5v7.9"/>
<path d="M86.3 122.4h35M86.3 130.4h35M86.3 138.4h35M121.4 122.5v7.9M121.4 130.5v7.9M121.4 138.5v7.9M121.5 122.4h35M121.5 130.4h35M121.5 138.4h35M156.6 122.5v7.9M156.6 130.5v7.9M156.6 138.5v7.9"/>
<path d="M51.1 146.5v7.9M51.1 154.5v7.9M51.1 146.4h35.1M51.1 154.5h35.1M86.3 146.5v7.9M86.3 154.5v7.9M86.3 146.4h35M86.3 154.5h35M121.4 146.5v7.9M121.4 154.5v7.9M121.5 146.4h35M121.5 154.5h35"/>
<path d="M156.6 146.5v7.9M156.6 154.5v7.9M51.1 162.5v7.9M51.1 170.5v7.3M51.1 178v8M51.1 162.5h35.1M51.1 170.5h35.1M51.1 177.9h35.1M86.3 162.5v7.9M86.3 170.5v7.3M86.3 178v8M86.3 162.5h35"/>
<path d="M86.3 170.5h35M86.3 177.9h35M121.4 162.5v7.9M121.4 170.5v7.3M121.4 178v8M121.5 162.5h35M121.5 170.5h35M121.5 177.9h35M156.6 162.5v7.9M156.6 170.5v7.3M156.6 178v8M51.1 186.2v7.2"/>
<path d="M51.1 193.6v7.2M51.1 186.1h35.1M51.1 193.5h35.1M86.3 186.2v7.2M86.3 193.6v7.2M86.3 186.1h35M86.3 193.5h35M121.4 186.2v7.2M121.4 193.6v7.2M121.5 186.1h35M121.5 193.5h35M156.6 186.2v7.2"/>
<path d="M156.6 193.6v7.2M51.1 201v7.2M51.1 208.4v7.2M51.1 215.8v7.2M51.1 200.9h35.1M51.1 208.3h35.1M51.1 215.7h35.1M86.3 201v7.2M86.3 208.4v7.2M86.3 215.8v7.2M86.3 200.9h35M86.3 208.3h35"/>
<path d="M86.3 215.7h35M121.4 201v7.2M121.4 208.4v7.2M121.4 215.8v7.2M121.5 200.9h35M121.5 208.3h35M121.5 215.7h35M156.6 201v7.2M156.6 208.4v7.2M156.6 215.8v7.2M51.1 233.8v7.8M51.3 223.1h34.9"/>
<path d="M51.3 233.7h105.2M86.3 223.1h35M121.5 223.1h35M156.6 233.8v7.8M51.1 241.8v7.8M51.1 249.8v7.8M51.1 257.8v7.8M51.1 241.7h35.1M51.1 249.7h35.1M51.1 257.7h35.1M86.3 241.8v7.8M86.3 249.8v7.8"/>
<path d="M86.3 257.8v7.8M86.3 241.7h35M86.3 249.7h35M86.3 257.7h35M121.4 241.8v7.8M121.4 249.8v7.8M121.4 257.8v7.8M121.5 241.7h35M121.5 249.7h35M121.5 257.7h35M156.6 241.8v7.8M156.6 249.8v7.8"/>
<path d="M156.6 257.8v7.8M51.3 265.7h34.9M86.3 265.7h35M121.5 265.7h35"/>
</g>
<g font-size="6.3">
<text x="54.5" y="12.4">LITE-ON</text>
<text x="87.6" y="12.4">TECHNOLOGY</text>
<text x="140.2" y="12.4">CORPORATION</text>
</g>
<text font-size="5" x="17.1" y="40.3">Bin Code List</text>
<g font-size="4.2">
<text x="72.5" y="20.7">Prop erty of L i te -O n O n l y</text>
<text x="64.7" y="53.2">Forward Voltage</text>
<text x="114.5" y="53.2">Unit: V @20mA</text>
<text x="60.6" y="61.2">Bin Code</text>
<text x="99.8" y="61.2">Min.</text>
<text x="134.6" y="61.2">Max.</text>
<text x="66" y="69.2">D7</text>
<text x="100.1" y="69.2">2.80</text>
<text x="135.3" y="69.2">3.00</text>
<text x="66" y="77.2">D8</text>
<text x="100.1" y="77.2">3.00</text>
<text x="135.3" y="77.2">3.20</text>
<text x="66" y="85.2">D9</text>
<text x="100.1" y="85.2">3.20</text>
<text x="135.3" y="85.2">3.40</text>
<text x="65" y="93.2">D10</text>
<text x="100.1" y="93.2">3.40</text>
<text x="135.3" y="93.2">3.60</text>
<text x="65" y="101.2">D11</text>
<text x="100.1" y="101.2">3.60</text>
<text x="135.3" y="101.2">3.80</text>
<text x="58.6" y="109.3">Tolerance on each Forward Voltage bin is +/-0.1 volt</text>
<text x="60" y="119.8">Luminous Intensity</text>
<text x="113.9" y="119.8">Unit : mcd @20mA</text>
<text x="60.6" y="127.8">Bin Code</text>
<text x="99.8" y="127.8">Min.</text>
<text x="134.6" y="127.8">Max.</text>
<text x="66.4" y="135.8">S1</text>
<text x="99.1" y="135.8">180.0</text>
<text x="134.2" y="135.8">224.0</text>
<text x="66.4" y="143.8">S2</text>
<text x="99.1" y="143.8">224.0</text>
<text x="134.2" y="143.8">280.0</text>
<text x="66.3" y="151.8">T1</text>
<text x="99.1" y="151.8">280.0</text>
<text x="134.2" y="151.8">355.0</text>
<text x="66.3" y="159.8">T2</text>
<text x="99.1" y="159.8">355.0</text>
<text x="134.2" y="159.8">450.0</text>
<text x="66" y="167.8">U1</text>
<text x="99.1" y="167.8">450.0</text>
<text x="134.2" y="167.8">560.0</text>
<text x="66" y="175.5">U2</text>
<text x="99.1" y="175.5">560.0</text>
<text x="134.2" y="175.5">710.0</text>
<text x="66" y="183.4">V1</text>
<text x="99.1" y="183.4">710.0</text>
<text x="134.2" y="183.4">900.0</text>
<text x="66" y="191.2">V2</text>
<text x="99.1" y="191.2">900.0</text>
<text x="133.2" y="191.2">1120.0</text>
<text x="65.6" y="198.6">W1</text>
<text x="98" y="198.6">1120.0</text>
<text x="133.2" y="198.6">1400.0</text>
<text x="65.6" y="206">W2</text>
<text x="98" y="206">1400.0</text>
<text x="133.2" y="206">1800.0</text>
<text x="66" y="213.4">X1</text>
<text x="98" y="213.4">1800.0</text>
<text x="133.2" y="213.4">2240.0</text>
<text x="66" y="220.8">X2</text>
<text x="98" y="220.8">2240.0</text>
<text x="133.2" y="220.8">2800.0</text>
<text x="68.3" y="228.6">Tolerance on each Intensity bin is +/-15%</text>
<text x="61.3" y="239.1">Dominant Wavelength</text>
<text x="114.5" y="239.1">Unit : nm @20mA</text>
<text x="60.6" y="247.1">Bin Code</text>
<text x="99.8" y="247.1">Min.</text>
<text x="134.6" y="247.1">Max.</text>
<text x="65.7" y="255.1">AC</text>
<text x="99.1" y="255.1">465.0</text>
<text x="134.2" y="255.1">470.0</text>
<text x="65.6" y="263.1">AD</text>
<text x="99.1" y="263.1">470.0</text>
<text x="134.2" y="263.1">475.0</text>
<text x="54.8" y="271.2">Tolerance for each Dominate Wavelength bin is +/- 1nm</text>
<text x="11.6" y="286.4">Part</text>
<text x="23" y="286.4">No. : LTST-C930TBKT</text>
<text x="140.3" y="286.4">Page :</text>
<text x="157.6" y="286.4">5</text>
<text x="168.5" y="286.4">of</text>
<text x="180.9" y="286.4">11</text>
<text x="8" y="293.6">BNS-OD-C131/A4</text>
</g>
</svg>
